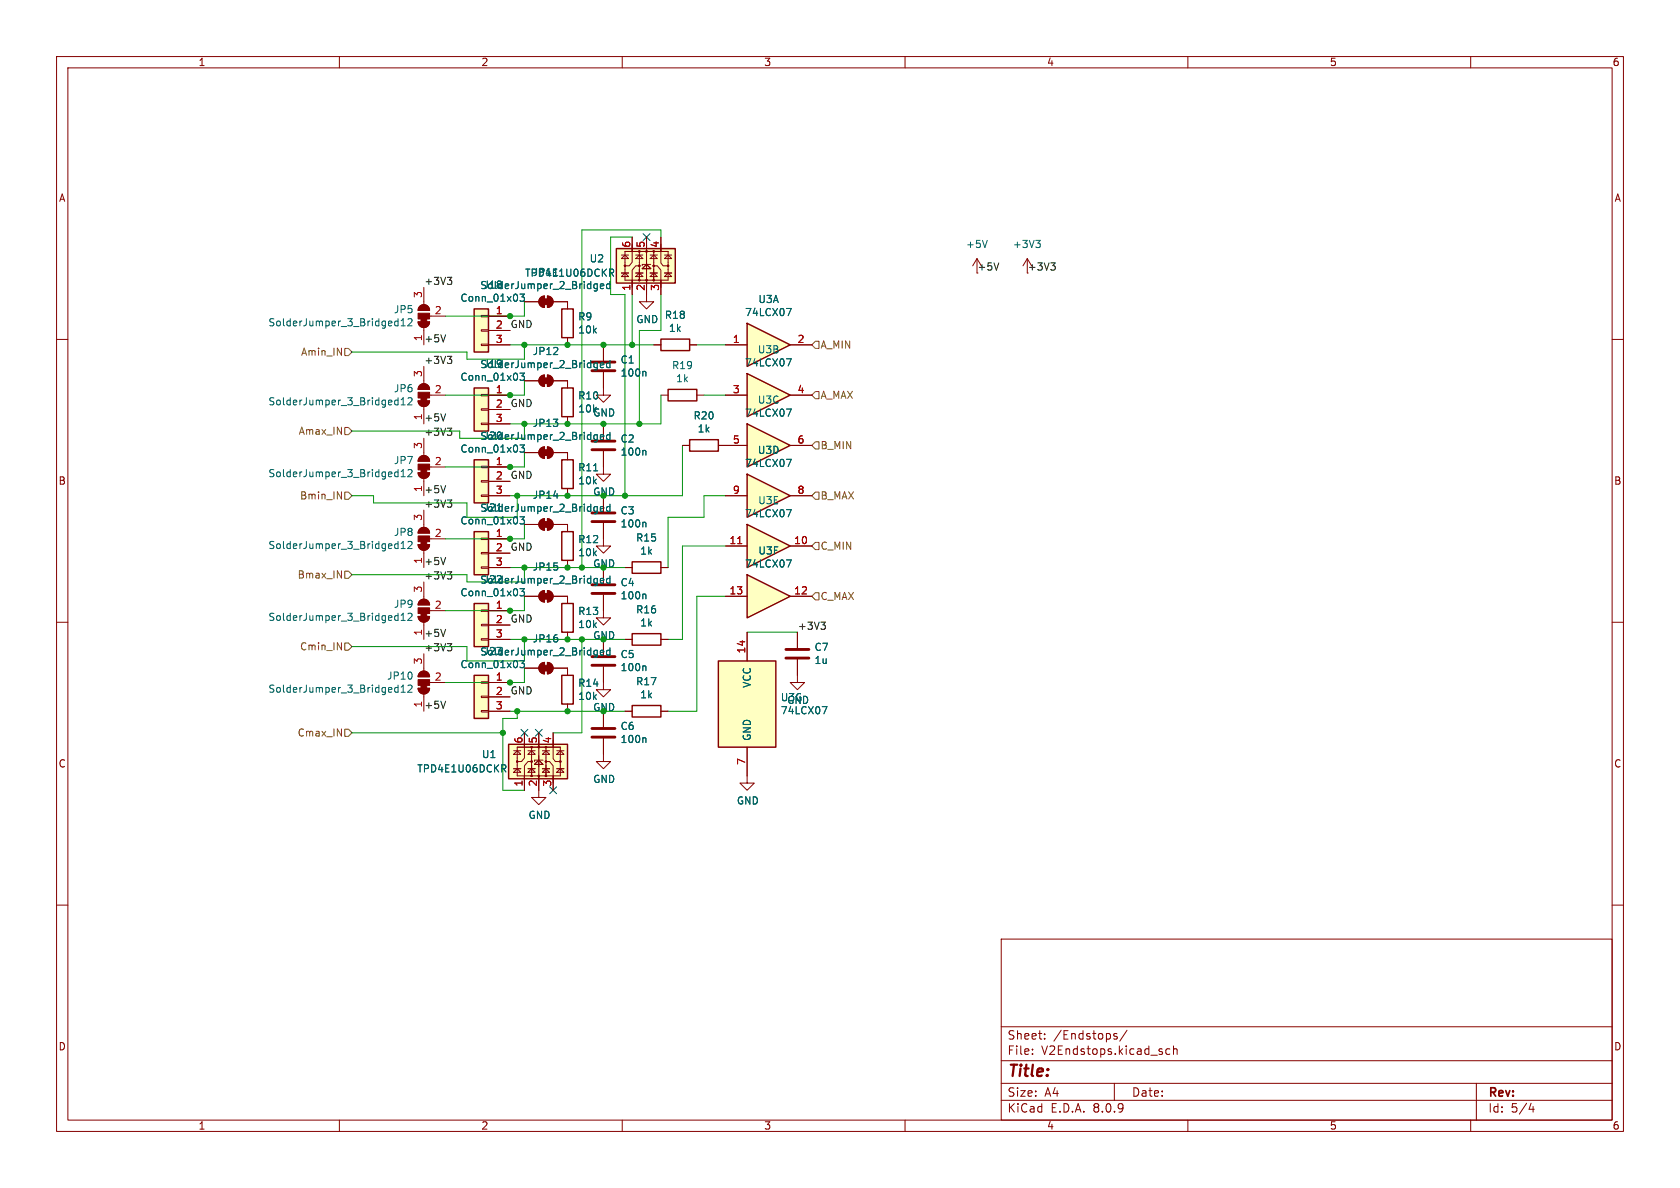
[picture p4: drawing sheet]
<svg xmlns="http://www.w3.org/2000/svg" width="297mm" height="210mm" viewBox="0 0 297 210" stroke-linecap="round" stroke-linejoin="round" font-family="sans-serif">
<g fill="none" stroke="#840000" stroke-width=".18">
<path d="M10 10h277v190h-277zM12 12h273v186h-273zM60 10v2M110 10v2M160 10v2M210 10v2M260 10v2M10 60h2M285 60h2M10 110h2M74.2 118.9a1.02 1.02 0 0 1 1.1-.2 1.02 1.02 0 0 1 .6 .9h-2zM74.9 115.6v3"/>
<path d="M141 111.8v2.8M141 116.6v2.8M285 110h2M73.9 121.7h2a1.02 1.02 0 0 1-1 1 1.02 1.02 0 0 1-1-1zM74.9 122.7v3M75.9 120.7h2.8M10 160h2M177 166h108v32h-108zM285 160h2M60 198v2M110 198v2M160 198v2"/>
<path d="M177 194.5h108M177 191.5h108M177 187.5h108M177 181.5h108M182.5 186.3v.1M182.5 185.5v.1M184.7 183.6v.1M184.7 182.8v.1M197 191.5v3M197.5 182.8l-.4-.1-.2 .2 .1 .2 .5 .2v.3h-.6M199.2 182.1l-1.2 2M206.8 185.5l-.4-.1-.3 .3v.4l.1 .2h.6"/>
<path d="M207.5 185.5l.2-.1 .3 .1 .1 .9M207.5 184.9v1.5M210 198v2M260 198v2M261 191.5v6.5M270.7 195l-.4 1.1h.9M271 195.6v1"/>
</g>
<g fill="#840000" stroke="#840000" stroke-width=".18">
<path d="M74.4 121.2h1v.5h-1z"/>
<path d="M73.9 121.7h2a1.02 1.02 0 0 1-1 1 1.02 1.02 0 0 1-1-1z"/>
<path d="M73.9 120.1h2v1.1h-2z"/>
<path d="M74.2 118.9a1.02 1.02 0 0 1 1.1-.2 1.02 1.02 0 0 1 .6 .9h-2z"/>
</g>
<path d="M69.9 122.3h.5M69.9 121.6h.5M70.4 121.1v1.3M70.9 122.4h.7M70.9 121.5l.4-.4v1.3M72.1 121.2l.5-.1 .2 .4-.7 .9h.7" fill="none" stroke="#006464" stroke-width=".18"/>
<path d="M138.9 116.3h4.1M138.9 114.8h4.1" fill="none" stroke="#840000" stroke-width=".51"/>
<path d="M127 116.8h10.2v15.3h-10.2z" fill="#ffffc2"/>
<path d="M111.8 112h5v2h-5zM127 116.8h10.2v15.3h-10.2zM111.8 124.7h5v2h-5z" fill="none" stroke="#840000" stroke-width=".25"/>
<path d="M106.7 105.2v4h1.2l-1.2 1.3-1.3-1.3h1.3M106.7 117.9v4h1.2l-1.2 1.3-1.3-1.3h1.3M106.7 100.3v2.8M106.7 113v2.8M110.5 113h1.3M116.8 113h1.3M132.1 111.8v5M110.5 125.7h1.3M116.8 125.7h1.3M132.1 132.1v5.1" fill="none" stroke="#840000" stroke-width=".18"/>
<path d="M114 105l.2 .2v.7M114 117.7l.2 .2v.7M145.4 124.9h.8l-.5 1.3" fill="none" stroke="#006464" stroke-width=".18"/>
<path d="M104.6 104.9h4.1M104.6 103.4h4.1M104.6 117.6h4.1M104.6 116.1h4.1" fill="none" stroke="#840000" stroke-width=".51"/>
<path d="M83.8 106.7h2.6v7.6h-2.6z" fill="#ffffc2"/>
<g fill="none" stroke="#840000" stroke-width=".18">
<path d="M73.9 96.3h2a1.02 1.02 0 0 1-1 1 1.02 1.02 0 0 1-1-1zM74.2 93.5a1.02 1.02 0 0 1 1.1-.2 1.02 1.02 0 0 1 .6 .9h-2zM74.9 90.2v3M74.9 97.3v3M75.9 95.3h2.8M73.9 109h2a1.02 1.02 0 0 1-1 1 1.02 1.02 0 0 1-1-1zM74.2 106.2a1.02 1.02 0 0 1 1.1-.2 1.02 1.02 0 0 1 .6 .9h-2zM74.9 102.9v3M74.9 110v3M75.9 108h2.8M85.1 112.9h1.3v.3h-1.3zM85.1 110.4h1.3v.2h-1.3z"/>
<path d="M85.1 107.8h1.3v.3h-1.3zM86.4 108h3.8M86.4 110.5h3.8M86.4 113h3.8M100.3 105.4v1.3M100.3 111.8v1.2M141 119.4v1.3h1.2l-1.2 1.2-1.3-1.2h1.3"/>
</g>
<path d="M83.8 106.7h2.6v7.6h-2.6zM99.3 106.7h2v5.1h-2z" fill="none" stroke="#840000" stroke-width=".25"/>
<g fill="none" stroke="#006464" stroke-width=".18">
<path d="M69.9 96.9h.5M69.9 96.2h.5M70.4 95.7v1.3M70.9 97h.7M70.9 96.1l.4-.4v1.3M72.1 95.8l.5-.1 .2 .4-.7 .9h.7M69.9 109.6h.5M69.9 108.9h.5M70.4 108.4v1.3M70.9 108.8l.4-.4v1.3M70.9 109.7h.7M72.1 108.5l.5-.1 .2 .4-.7 .9h.7"/>
<path d="M92.7 104.1l-.4 .4 .3 .2v.5l-.1 .1-.6-.1"/>
</g>
<g fill="#840000" stroke="#840000" stroke-width=".18">
<path d="M74.4 95.8h1v.5h-1z"/>
<path d="M73.9 96.3h2a1.02 1.02 0 0 1-1 1 1.02 1.02 0 0 1-1-1z"/>
<path d="M73.9 94.7h2v1.1h-2z"/>
<path d="M74.2 93.5a1.02 1.02 0 0 1 1.1-.2 1.02 1.02 0 0 1 .6 .9h-2z"/>
<path d="M74.4 108.5h1v.5h-1z"/>
<path d="M73.9 109h2a1.02 1.02 0 0 1-1 1 1.02 1.02 0 0 1-1-1z"/>
<path d="M73.9 107.4h2v1.1h-2z"/>
<path d="M74.2 106.2a1.02 1.02 0 0 1 1.1-.2 1.02 1.02 0 0 1 .6 .9h-2z"/>
</g>
<path d="M83.8 119.4h2.6v7.6h-2.6z" fill="#ffffc2"/>
<g fill="none" stroke="#840000" stroke-width=".18">
<path d="M92.7 118.1h2.5M92.7 105.4h2.5M95.5 117.4l.8-.3v2a1.02 1.02 0 0 1-1-.6 1.02 1.02 0 0 1 .2-1.1zM95.5 104.7l.8-.3v2a1.02 1.02 0 0 1-1-.6 1.02 1.02 0 0 1 .2-1.1zM96.8 117.1a1.02 1.02 0 0 1 1 1 1.02 1.02 0 0 1-1 1zM96.8 104.4a1.02 1.02 0 0 1 1 1 1.02 1.02 0 0 1-1 1zM97.8 118.1h2.5v1.3M97.8 105.4h2.5M85.1 125.6h1.3v.3h-1.3zM85.1 123.1h1.3v.2h-1.3zM85.1 120.5h1.3v.3h-1.3zM86.4 120.7h3.8"/>
<path d="M86.4 123.2h3.8M86.4 125.7h3.8M95.2 139.7v1.3h1.3l-1.3 1.2-1.2-1.2h1.2M100.3 124.5v1.2"/>
</g>
<path d="M83.8 119.4h2.6v7.6h-2.6zM99.3 119.4h2v5.1h-2z" fill="none" stroke="#840000" stroke-width=".25"/>
<g fill="none" stroke="#006464" stroke-width=".18">
<path d="M92.7 116.8l-.4 .4 .3 .2v.5l-.1 .1-.6-.1M105.2 114.9l.4 .1M105.2 102.2l.4 .1M105.6 102.2v1.1l-.3 .2M105.6 114.9v1.1l-.3 .2M105.6 115.7l-.4 .1M105.6 103l-.4 .1M106.1 115.4l.6-.2v-.2l-.4-.1-.2 .2 .1 .6h.5M106.1 102.7l.6-.2v-.2l-.4-.1-.2 .2 .1 .6h.5M107.8 115l-.3-.1-.3 .3 .1 .5h.5M107.8 101.8v1.3M107.8 114.5v1.3"/>
<path d="M107.8 102.3l-.3-.1-.3 .3 .1 .5h.5"/>
</g>
<g fill="#840000" stroke="#840000" stroke-width=".18">
<path d="M96 117.6h1v1h-1z"/>
<path d="M95.5 117.4l.8-.3v2a1.02 1.02 0 0 1-1-.6 1.02 1.02 0 0 1 .2-1.1z"/>
<path d="M96.8 117.1a1.02 1.02 0 0 1 1 1 1.02 1.02 0 0 1-1 1z"/>
<path d="M96 104.9h1v1h-1z"/>
<path d="M95.5 104.7l.8-.3v2a1.02 1.02 0 0 1-1-.6 1.02 1.02 0 0 1 .2-1.1z"/>
<path d="M96.8 104.4a1.02 1.02 0 0 1 1 1 1.02 1.02 0 0 1-1 1z"/>
</g>
<path d="M89.9 131.6h10.4v6.1h-10.4z" fill="#ffffc2"/>
<path d="M89.9 131.6h10.4v6.1h-10.4z" fill="none" stroke="#840000" stroke-width=".25"/>
<g fill="none" stroke="#840000" stroke-width=".18">
<path d="M90.8 135.9h1.3M90.8 132.7h1.3M91.4 135.9l.7 .6h-1.3zM91.4 132.7l.7 .7h-1.3zM91.4 132.1h7.7v5.1h-7.7zM92.7 130.8v3.2l-.5 .6h-.9M92.7 129.5v2.6M92.7 137.2v2.5M93.3 135.9h1.3M93.3 132.7h1.3M94 134.6h-.7l-.6 .8v3M94 135.9l.6 .6h-1.3z"/>
<path d="M94 132.7l.6 .7h-1.3zM94 132.1v5.1M94.5 135.1l.7-.7 .8 .7zM95.2 129.5v10.2M95.9 133.4l.6-.7 .7 .7zM95.9 135.9h1.3M95.9 132.7h1.3M96 134.4h-1.5v.2M96.4 134.6h.8l.6 .8v3M96.5 135.9l.7 .6h-1.3zM96.5 132.1v5.1M97.8 130.8v3.3l.4 .5h.9"/>
<path d="M97.8 129.5v2.6M97.8 137.2v2.5M98.4 135.9h1.3M98.4 132.7h1.3M99.1 135.9l.6 .6h-1.3zM99.1 132.7l.6 .7h-1.3z"/>
<circle cx="91.4" cy="134.6" r=".13"/>
<circle cx="94" cy="132.1" r=".13"/>
<circle cx="94" cy="134.6" r=".13"/>
<circle cx="94" cy="137.2" r=".13"/>
<circle cx="95.2" cy="132.1" r=".13"/>
<circle cx="95.2" cy="137.2" r=".13"/>
<circle cx="96.5" cy="134.6" r=".13"/>
<circle cx="96.5" cy="132.1" r=".13"/>
<circle cx="96.5" cy="137.2" r=".13"/>
<circle cx="99.1" cy="134.6" r=".13"/>
</g>
<path d="M88.7 135.2h.5l.2 .2-.1 .4-.6 .1M89 135.9l.4 .6" fill="none" stroke="#006464" stroke-width=".18"/>
<path d="M132.1 74.9l7.6 3.8-7.6 3.9z" fill="#ffffc2"/>
<path d="M118.1 68.8h5.1v2.1h-5.1zM121.9 77.7h5.1v2.1h-5.1zM132.1 74.9l7.6 3.8-7.6 3.9z" fill="none" stroke="#840000" stroke-width=".25"/>
<path d="M116.8 69.9h1.3M120.6 78.7h1.3M123.2 69.9h1.3M127 78.7h5.1M139.7 78.7h3.8" fill="none" stroke="#840000" stroke-width=".18"/>
<path d="M139 72.3h.9l-.6 1.3" fill="none" stroke="#006464" stroke-width=".18"/>
<path d="M83.8 54.6h2.6v7.6h-2.6z" fill="#ffffc2"/>
<path d="M85.1 58.3h1.3v.2h-1.3zM85.1 55.8h1.3v.2h-1.3zM86.4 55.9h3.8M86.4 58.4h3.8M85.1 60.8h1.3v.3h-1.3zM86.4 61h3.8" fill="none" stroke="#840000" stroke-width=".18"/>
<path d="M83.8 54.6h2.6v7.6h-2.6z" fill="none" stroke="#840000" stroke-width=".25"/>
<path d="M92.7 52l-.4 .5 .3 .1v.5l-.1 .2-.6-.2" fill="none" stroke="#006464" stroke-width=".18"/>
<path d="M83.8 68.6h2.6v7.6h-2.6z" fill="#ffffc2"/>
<g fill="none" stroke="#840000" stroke-width=".18">
<path d="M172.7 45.7l-.7 1.3M172.7 45.7v2.6M172.7 45.7l.8 1.3M181.6 45.7l-.8 1.3M181.6 45.7v2.6M181.6 45.7l.8 1.3M74.9 77.5v3M85.1 74.8h1.3v.3h-1.3zM85.1 72.3h1.3v.2h-1.3zM85.1 69.7h1.3v.3h-1.3zM86.4 69.9h3.8M86.4 72.4h3.8"/>
<path d="M86.4 74.9h3.8M115.6 61h1.2M121.9 61h1.3M73.9 83.6h2a1.02 1.02 0 0 1-1 1 1.02 1.02 0 0 1-1-1zM74.2 80.8a1.02 1.02 0 0 1 1.1-.2 1.02 1.02 0 0 1 .6 .9h-2zM74.9 84.6v3M75.9 82.6h2.8"/>
</g>
<path d="M116.8 59.9h5.1v2.1h-5.1zM83.8 68.6h2.6v7.6h-2.6z" fill="none" stroke="#840000" stroke-width=".25"/>
<path d="M174.5 42.5l-.4 1.3M183.1 42.5h.8l-.4 .5M183.7 43l.2 .2v.3l-.2 .3M92.7 66l-.4 .4 .3 .2v.5l-.1 .1-.6-.1M69.9 84.2h.5M69.9 83.5h.5M70.4 83v1.3M70.9 84.3h.7M70.9 83.4l.4-.4v1.3M72.1 83.1l.5-.1 .2 .4-.7 .9h.7" fill="none" stroke="#006464" stroke-width=".18"/>
<g fill="#840000" stroke="#840000" stroke-width=".18">
<path d="M74.4 83.1h1v.5h-1z"/>
<path d="M73.9 83.6h2a1.02 1.02 0 0 1-1 1 1.02 1.02 0 0 1-1-1z"/>
<path d="M73.9 82h2v1.1h-2z"/>
<path d="M74.2 80.8a1.02 1.02 0 0 1 1.1-.2 1.02 1.02 0 0 1 .6 .9h-2z"/>
</g>
<path d="M132.1 66l7.6 3.9-7.6 3.8z" fill="#ffffc2"/>
<path d="M132.1 66l7.6 3.9-7.6 3.8z" fill="none" stroke="#840000" stroke-width=".25"/>
<path d="M128.3 69.9h3.8M139.7 69.9h3.8M106.7 87.6v2.8M106.7 92.5v2.8" fill="none" stroke="#840000" stroke-width=".18"/>
<path d="M139 63.4h.9l-.6 1.3M114 92.3l.2 .2v.7" fill="none" stroke="#006464" stroke-width=".18"/>
<path d="M104.6 92.2h4.1M104.6 90.7h4.1" fill="none" stroke="#840000" stroke-width=".51"/>
<path d="M132.1 57.2l7.6 3.8-7.6 3.8z" fill="#ffffc2"/>
<path d="M132.1 57.2l7.6 3.8-7.6 3.8z" fill="none" stroke="#840000" stroke-width=".25"/>
<path d="M73.9 56.9h2a1.02 1.02 0 0 1-1 1 1.02 1.02 0 0 1-1-1zM74.2 54.1a1.02 1.02 0 0 1 1.1-.2 1.02 1.02 0 0 1 .6 1h-2zM74.9 50.8v3M74.9 57.9v3.1M75.9 55.9h2.8M73.9 70.9h2a1.02 1.02 0 0 1-1 1 1.02 1.02 0 0 1-1-1zM74.2 68.1a1.02 1.02 0 0 1 1.1-.2 1.02 1.02 0 0 1 .6 .9h-2zM74.9 64.8v3M74.9 71.9v3M75.9 69.9h2.8M128.3 61h3.8M139.7 61h3.8" fill="none" stroke="#840000" stroke-width=".18"/>
<g fill="none" stroke="#006464" stroke-width=".18">
<path d="M69.9 57.5h.5M69.9 56.8h.5M70.4 56.3v1.3M70.9 56.7l.4-.4v1.3M70.9 57.6h.7M72.1 56.5l.5-.2 .2 .4-.7 .9h.7M139 54.5h.9l-.6 1.3M69.9 71.5h.5M69.9 70.8h.5M70.4 70.3v1.3M70.9 71.6h.7M70.9 70.7l.4-.4v1.3"/>
<path d="M72.1 70.4l.5-.1 .2 .4-.7 .9h.7"/>
</g>
<g fill="#840000" stroke="#840000" stroke-width=".18">
<path d="M74.4 70.4h1v.5h-1z"/>
<path d="M73.9 70.9h2a1.02 1.02 0 0 1-1 1 1.02 1.02 0 0 1-1-1z"/>
<path d="M73.9 69.3h2v1.1h-2z"/>
<path d="M74.2 68.1a1.02 1.02 0 0 1 1.1-.2 1.02 1.02 0 0 1 .6 .9h-2z"/>
<path d="M74.4 56.4h1v.5h-1z"/>
<path d="M73.9 56.9h2a1.02 1.02 0 0 1-1 1 1.02 1.02 0 0 1-1-1z"/>
<path d="M73.9 55.4h2v1h-2z"/>
<path d="M74.2 54.1a1.02 1.02 0 0 1 1.1-.2 1.02 1.02 0 0 1 .6 1h-2z"/>
</g>
<path d="M83.8 81.3h2.6v7.6h-2.6z" fill="#ffffc2"/>
<path d="M85.1 87.5h1.3v.3h-1.3zM85.1 85h1.3v.2h-1.3zM85.1 82.4h1.3v.3h-1.3zM86.4 82.6h3.8M86.4 85.1h3.8M86.4 87.6h3.8M106.7 130.6v4h1.2l-1.2 1.3-1.3-1.3h1.3M106.7 125.7v2.8M132.1 137.2v1.2h1.2l-1.2 1.3-1.3-1.3h1.3" fill="none" stroke="#840000" stroke-width=".18"/>
<path d="M83.8 81.3h2.6v7.6h-2.6z" fill="none" stroke="#840000" stroke-width=".25"/>
<path d="M92.7 78.7l-.4 .4 .3 .2v.5l-.1 .1-.6-.1M114 130.4l.2 .2v.7" fill="none" stroke="#006464" stroke-width=".18"/>
<path d="M104.6 130.3h4.1M104.6 128.8h4.1" fill="none" stroke="#840000" stroke-width=".51"/>
<path d="M83.8 94h2.6v7.6h-2.6z" fill="#ffffc2"/>
<path d="M85.1 97.7h1.3v.2h-1.3zM85.1 95.1h1.3v.3h-1.3zM86.4 95.3h3.8M86.4 97.8h3.8M85.1 100.2h1.3v.3h-1.3zM86.4 100.3h3.8" fill="none" stroke="#840000" stroke-width=".18"/>
<path d="M83.8 94h2.6v7.6h-2.6z" fill="none" stroke="#840000" stroke-width=".25"/>
<path d="M92.7 91.4l-.4 .4 .3 .2v.5l-.1 .1-.6-.1" fill="none" stroke="#006464" stroke-width=".18"/>
<path d="M132.1 92.7l7.6 3.8-7.6 3.8z" fill="#ffffc2"/>
<path d="M99.3 94h2v5.1h-2zM111.8 99.3h5v2h-5zM132.1 92.7l7.6 3.8-7.6 3.8z" fill="none" stroke="#840000" stroke-width=".25"/>
<path d="M114.3 52.1v1.2h1.3l-1.3 1.3-1.3-1.3h1.3M106.7 79.8v4h1.2l-1.2 1.3-1.3-1.3h1.3M106.7 74.9v2.8M100.3 92.7v1.3M100.3 99.1v1.2M128.3 96.5h3.8M139.7 96.5h3.8M110.5 100.3h1.3M116.8 100.3h1.3" fill="none" stroke="#840000" stroke-width=".18"/>
<path d="M130.4 96.1h.7" fill="none" stroke="#a90000" stroke-width=".18"/>
<path d="M114 79.6l.2 .2v.7M139 90.1h.9l-.6 1.3" fill="none" stroke="#006464" stroke-width=".18"/>
<path d="M104.6 79.5h4.1M104.6 78h4.1" fill="none" stroke="#840000" stroke-width=".51"/>
<path d="M132.1 83.8l7.6 3.8-7.6 3.8z" fill="#ffffc2"/>
<path d="M132.1 83.8l7.6 3.8-7.6 3.8z" fill="none" stroke="#840000" stroke-width=".25"/>
<path d="M128.3 87.6h3.8M139.7 87.6h3.8" fill="none" stroke="#840000" stroke-width=".18"/>
<path d="M139 81.2h.9l-.6 1.3" fill="none" stroke="#006464" stroke-width=".18"/>
<path d="M132.1 101.6l7.6 3.8-7.6 3.8z" fill="#ffffc2"/>
<path d="M132.1 101.6l7.6 3.8-7.6 3.8z" fill="none" stroke="#840000" stroke-width=".25"/>
<path d="M128.3 105.4h3.8M139.7 105.4h3.8" fill="none" stroke="#840000" stroke-width=".18"/>
<path d="M139 99h.9l-.6 1.2" fill="none" stroke="#006464" stroke-width=".18"/>
<path d="M109 43.9h10.4v6.1h-10.4z" fill="#ffffc2"/>
<path d="M99.3 54.6h2v5.1h-2zM109 43.9h10.4v6.1h-10.4zM99.3 68.6h2v5.1h-2zM99.3 81.3h2v5.1h-2z" fill="none" stroke="#840000" stroke-width=".25"/>
<g fill="none" stroke="#840000" stroke-width=".18">
<path d="M86.4 55.9h3.8M86.4 58.4h3.8M92.7 53.3h2.5M95.5 52.6l.8-.3v2.1a1.02 1.02 0 0 1-1-.7 1.02 1.02 0 0 1 .2-1.1zM96.8 52.3a1.02 1.02 0 0 1 1 1 1.02 1.02 0 0 1-1 1.1zM97.8 53.3h2.5v1.3M100.3 59.7v1.3M109.9 48.3h1.2M109.9 45.1h1.2M110.5 48.3l.6 .6h-1.2zM110.5 45.1l.6 .6h-1.2zM110.5 44.5h7.6v5h-7.6z"/>
<path d="M111.8 43.2v3.2l-.5 .6h-.9M111.8 41.9v2.6M111.8 49.5v2.6M112.4 48.3h1.3M112.4 45.1h1.3M113 47h-.6l-.6 .8v3M113 48.3l.7 .6h-1.3zM113 45.1l.7 .6h-1.3zM113 44.5v5M114.3 46.7l.8 .8h-1.6zM114.3 41.9v10.2M114.9 45.7l.7-.6 .6 .6z"/>
<path d="M114.9 48.3h1.3M114.9 45.1h1.3M115.1 46.7h-1.6v.3M115.4 47h.8l.6 .8v3M115.6 48.3l.6 .6h-1.3zM115.6 44.5v5M116.8 43.2v3.3l.4 .5h.9M116.8 41.9v2.6M116.8 49.5v2.6M117.5 48.3h1.2M117.5 45.1h1.2M118.1 48.3l.6 .6h-1.2z"/>
<path d="M118.1 45.1l.6 .6h-1.2zM86.4 69.9h3.8M86.4 72.4h3.8M86.4 74.9h3.8M86.4 61h3.8M92.7 67.3h2.5M95.5 66.6l.8-.3v2a1.02 1.02 0 0 1-1-.6 1.02 1.02 0 0 1 .2-1.1zM95.5 79.3l.8-.3v2a1.02 1.02 0 0 1-1-.6 1.02 1.02 0 0 1 .2-1.1zM96.8 66.3a1.02 1.02 0 0 1 1 1 1.02 1.02 0 0 1-1 1zM96.8 79a1.02 1.02 0 0 1 1 1 1.02 1.02 0 0 1-1 1zM97.8 67.3h2.5v1.3M100.3 73.7v1.2"/>
<path d="M106.7 65.8v4.1h1.2l-1.2 1.2-1.3-1.2h1.3M106.7 61v2.8M106.7 74.9v2.8M106.7 79.8v2.8M115.6 61h1.2M120.6 78.7h1.3M121.9 61h1.3M127 78.7h5.1M128.3 69.9h3.8M128.3 61h3.8M139.7 69.9h3.8M139.7 61h3.8"/>
<path d="M139.7 78.7h3.8M86.4 82.6h3.8M86.4 85.1h3.8M86.4 87.6h3.8M86.4 95.3h3.8M86.4 97.8h3.8M92.7 80h2.5M92.7 92.7h2.5M95.5 92l.8-.3v2a1.02 1.02 0 0 1-1-.6 1.02 1.02 0 0 1 .2-1.1zM96.8 91.7a1.02 1.02 0 0 1 1 1 1.02 1.02 0 0 1-1 1zM97.8 80h2.5v1.3M97.8 92.7h2.5v1.3"/>
<path d="M100.3 86.4v1.2M100.3 99.1v1.2M106.7 92.5v4h1.2l-1.2 1.3-1.3-1.3h1.3M106.7 87.6v2.8M128.3 87.6h3.8M128.3 96.5h3.8M139.7 87.6h3.8M139.7 96.5h3.8M86.4 113h3.8M86.4 100.3h3.8M86.4 108h3.8M86.4 110.5h3.8"/>
<path d="M92.7 118.1h2.5M92.7 105.4h2.5M97.8 105.4h2.5v1.3M97.8 118.1h2.5v1.3M100.3 111.8v1.2M106.7 100.3v2.8M106.7 105.2v2.8M106.7 113v2.8M106.7 117.9v2.8M110.5 113h1.3M110.5 100.3h1.3M116.8 113h1.3"/>
<path d="M116.8 100.3h1.3M128.3 105.4h3.8M132.1 111.8v5M139.7 105.4h3.8M141 111.8v2.8M141 116.6v2.8M86.4 120.7h3.8M86.4 123.2h3.8M86.4 125.7h3.8M92.7 129.5v2.6M92.7 137.2v2.5M95.2 129.5v2.6"/>
<path d="M95.2 137.2v2.5M97.8 129.5v2.6M97.8 137.2v2.5M100.3 124.5v1.2M106.7 125.7v2.8M106.7 130.6v2.8M110.5 125.7h1.3M116.8 125.7h1.3M132.1 132.1v5.1"/>
<circle cx="110.5" cy="47" r=".13"/>
<circle cx="113" cy="49.5" r=".13"/>
<circle cx="113" cy="47" r=".13"/>
<circle cx="113" cy="44.5" r=".13"/>
<circle cx="114.3" cy="49.5" r=".13"/>
<circle cx="114.3" cy="44.5" r=".13"/>
<circle cx="115.6" cy="44.5" r=".13"/>
<circle cx="115.6" cy="49.5" r=".13"/>
<circle cx="115.6" cy="47" r=".13"/>
<circle cx="118.1" cy="47" r=".13"/>
</g>
<g fill="none" stroke="#006464" stroke-width=".18">
<path d="M92.7 52l-.4 .5 .3 .1v.5l-.1 .2-.6-.2M105.2 50.2h.4M105.6 50.2v1l-.3 .2M105.6 51h-.4M106.1 50.6l.6-.1v-.3h-.4l-.2 .2 .1 .6h.5M107.8 47.6h.4l.3 .2-.1 .4h-.6M107.8 50.2h-.3l-.3 .2 .1 .6h.5M107.8 49.8v1.2M108.1 48.2l.4 .6M139 54.5h.9l-.6 1.3M92.7 66l-.4 .4 .3 .2v.5l-.1 .1-.6-.1M92.7 78.7l-.4 .4 .3 .2v.5l-.1 .1-.6-.1"/>
<path d="M105.2 64.1l.4 .1M105.2 76.8l.4 .1M105.6 64.1v1.1l-.3 .2M105.6 76.8v1.1l-.3 .2M105.6 64.9l-.4 .1M105.6 77.6l-.4 .1M106.1 64.6l.6-.2v-.2l-.4-.1-.2 .2 .1 .6h.5M106.1 77.3l.6-.2v-.2l-.4-.1-.2 .2 .1 .6h.5M107.8 63.7v1.3M107.8 76.4v1.3M107.8 64.2l-.3-.1-.3 .3 .1 .5h.5M107.8 76.9l-.3-.1-.3 .3 .1 .5h.5"/>
<path d="M114 65.6l.2 .2v.7M114 79.6l.2 .2v.7M139 63.4h.9l-.6 1.3M139 72.3h.9l-.6 1.3M92.7 91.4l-.4 .4 .3 .2v.5l-.1 .1-.6-.1M104.9 83.2h.8M105.2 89.5l.4 .1M105.6 89.5v1.1l-.3 .2M105.6 90.3l-.4 .1M106.1 90l.6-.2v-.2l-.4-.1-.2 .2 .1 .6h.5M107.8 89.1v1.3M107.8 89.6l-.3-.1-.3 .3 .1 .5h.5"/>
<path d="M114 92.3l.2 .2v.7M139 90.1h.9l-.6 1.3M139 99h.9l-.6 1.2M139 81.2h.9l-.6 1.3M92.7 116.8l-.4 .4 .3 .2v.5l-.1 .1-.6-.1M92.7 104.1l-.4 .4 .3 .2v.5l-.1 .1-.6-.1M105.2 114.9l.4 .1M105.2 102.2l.4 .1M105.6 102.2v1.1l-.3 .2M105.6 114.9v1.1l-.3 .2M105.6 115.7l-.4 .1M105.6 103l-.4 .1"/>
<path d="M106.1 102.7l.6-.2v-.2l-.4-.1-.2 .2 .1 .6h.5M106.1 115.4l.6-.2v-.2l-.4-.1-.2 .2 .1 .6h.5M107.8 101.8v1.3M107.8 114.5v1.3M107.8 102.3l-.3-.1-.3 .3 .1 .5h.5M107.8 115l-.3-.1-.3 .3 .1 .5h.5M114 105l.2 .2v.7M114 117.7l.2 .2v.7M88.7 135.2h.5l.2 .2-.1 .4-.6 .1M89 135.9l.4 .6M114 130.4l.2 .2v.7M145.4 124.9h.8l-.5 1.3"/>
</g>
<g fill="#840000" stroke="#840000" stroke-width=".18">
<path d="M96 52.8h1v1h-1z"/>
<path d="M95.5 52.6l.8-.3v2.1a1.02 1.02 0 0 1-1-.7 1.02 1.02 0 0 1 .2-1.1z"/>
<path d="M96.8 52.3a1.02 1.02 0 0 1 1 1 1.02 1.02 0 0 1-1 1.1z"/>
<path d="M96 66.8h1v1h-1z"/>
<path d="M95.5 66.6l.8-.3v2a1.02 1.02 0 0 1-1-.6 1.02 1.02 0 0 1 .2-1.1z"/>
<path d="M96.8 66.3a1.02 1.02 0 0 1 1 1 1.02 1.02 0 0 1-1 1z"/>
<path d="M96 79.5h1v1h-1z"/>
<path d="M95.5 79.3l.8-.3v2a1.02 1.02 0 0 1-1-.6 1.02 1.02 0 0 1 .2-1.1z"/>
<path d="M96.8 79a1.02 1.02 0 0 1 1 1 1.02 1.02 0 0 1-1 1z"/>
<path d="M96 92.2h1v1h-1z"/>
<path d="M95.5 92l.8-.3v2a1.02 1.02 0 0 1-1-.6 1.02 1.02 0 0 1 .2-1.1z"/>
<path d="M96.8 91.7a1.02 1.02 0 0 1 1 1 1.02 1.02 0 0 1-1 1z"/>
</g>
<path d="M104.6 65.5h4.1M104.6 64h4.1" fill="none" stroke="#840000" stroke-width=".51"/>
<g fill="none" stroke="#725600" stroke-width=".18">
<path d="M61 75.6h.6l.6 .6-.6 .6h-.6zM61 61.6h.6l.6 .6-.6 .7h-.6zM144.1 78.1h.7v1.3h-.7l-.6-.7zM144.1 60.3h.7v1.3h-.7l-.6-.6zM144.1 69.2h.7v1.3h-.7l-.6-.6zM59.6 86.9l.8 1.3v-1.3M61 87h.6l.6 .6-.6 .7h-.6zM144.1 87h.7v1.3h-.7l-.6-.7zM144.1 95.9h.7v1.3h-.7l-.6-.7zM59.6 100.9l.8 1.3v-1.3M59.6 113.6l.8 1.3v-1.3M61 101h.6l.6 .6-.6 .6h-.6z"/>
<path d="M61 113.7h.6l.6 .6-.6 .6h-.6zM144.1 104.8h.7v1.2h-.7l-.6-.6zM61 128.9h.6l.6 .6-.6 .7h-.6z"/>
</g>
<g fill="none" stroke="#0f0f0f" stroke-width=".18">
<path d="M78.8 59.2l-.4 1.2M79.1 49h.8l-.5 .5M79.6 49.5l.3 .2v.3l-.3 .3M176.6 46.5l-.5 1.2M185.8 46.5h.7l-.4 .5M186.3 47l.2 .2v.3l-.2 .2M78.8 73.1l-.4 1.3M79.1 75.7h.8l-.5 .5M79.1 63h.8l-.5 .5M79.6 76.2l.3 .2v.3l-.3 .3M79.6 63.5l.3 .2v.3l-.3 .3M78.8 85.8l-.4 1.3"/>
<path d="M78.8 98.5l-.4 1.3M79.1 88.4h.8l-.5 .5M79.6 88.9l.3 .2v.3l-.3 .3M78.8 111.2l-.4 1.3M79.1 101.1h.8l-.5 .5M79.1 113.8h.8l-.5 .5M79.6 101.6l.3 .2v.3l-.3 .3M79.6 114.3l.3 .2v.3l-.3 .3M145.1 110h.8l-.4 .5M145.7 110.5l.2 .2v.3l-.2 .2M78.8 123.9l-.4 1.3"/>
</g>
<g fill="none" stroke="#009600" stroke-width=".18">
<path d="M92.7 53.3v2.6h-14M111.8 41.9h-3.9v10.2h2.6v35.5M111.8 52.1v8.9M116.8 52.1v6.3h-3.8v16.5M116.8 41.9v-1.3h-13.9v59.7M90.2 61h25.4M92.7 61v2.5h-10.2v-1.3h-20.3M92.7 67.3v2.6h-14M92.7 74.9v2.6h-11.4v-1.3h-19.1M116.8 69.9v5h-26.6M120.6 78.7v8.9h-30.4M123.2 61h5.1"/>
<path d="M124.5 69.9h3.8M62.2 87.6h3.8v1.3h16.5v2.5h8.9v-3.8M92.7 80v2.6h-14M92.7 92.7v2.6h-14M128.3 87.6h-3.8v3.8h-6.4v8.9M128.3 96.5h-7.7v16.5h-2.5M90.2 100.3h20.3M90.2 113h20.3M92.7 100.3v2.6h-10.2v-1.3h-20.3M92.7 113v3.8h-10.2v-2.5h-20.3M92.7 105.4v2.6h-14M92.7 118.1v2.6h-14"/>
<path d="M102.9 113v16.5h-5.1M128.3 105.4h-5.1v20.3h-5.1M132.1 111.8h8.9M62.2 129.5h26.7M90.2 125.7h20.3M91.4 125.7v1.3h-2.5v12.7h3.8"/>
</g>
<path d="M113.7 41.3l1.2 1.2M114.9 41.3l-1.2 1.2M92.1 128.9l1.2 1.2M93.3 128.9l-1.2 1.2M94.6 128.9l1.3 1.2M95.9 128.9l-1.3 1.2M97.2 139.1l1.2 1.2M98.4 139.1l-1.2 1.2" fill="none" stroke="#000084" stroke-width=".18"/>
<path d="M130.4 96.1h.7" fill="none" stroke="#a90000" stroke-width=".18"/>
<g fill="#009600" stroke="#009600" stroke-width=".18">
<circle cx="90.2" cy="55.9" r=".46"/>
<circle cx="100.3" cy="61" r=".46"/>
<circle cx="92.7" cy="61" r=".46"/>
<circle cx="100.3" cy="74.9" r=".46"/>
<circle cx="100.3" cy="87.6" r=".46"/>
<circle cx="106.7" cy="74.9" r=".46"/>
<circle cx="88.9" cy="129.5" r=".46"/>
<circle cx="90.2" cy="120.7" r=".46"/>
<circle cx="91.4" cy="125.7" r=".46"/>
<circle cx="102.9" cy="113" r=".46"/>
<circle cx="100.3" cy="113" r=".46"/>
<circle cx="100.3" cy="125.7" r=".46"/>
<circle cx="102.9" cy="100.3" r=".46"/>
<circle cx="100.3" cy="100.3" r=".46"/>
<circle cx="90.2" cy="95.3" r=".46"/>
<circle cx="91.4" cy="87.6" r=".46"/>
<circle cx="92.7" cy="74.9" r=".46"/>
<circle cx="90.2" cy="82.6" r=".46"/>
<circle cx="90.2" cy="69.9" r=".46"/>
<circle cx="113" cy="74.9" r=".46"/>
<circle cx="111.8" cy="61" r=".46"/>
<circle cx="106.7" cy="61" r=".46"/>
<circle cx="92.7" cy="113" r=".46"/>
<circle cx="92.7" cy="100.3" r=".46"/>
<circle cx="90.2" cy="108" r=".46"/>
<circle cx="110.5" cy="87.6" r=".46"/>
</g>
<text font-size="2.8" fill="#840000" x="178" y="190.9">Title:</text>
<g font-size="2.1" fill="#840000">
<text x="178" y="184">Sheet:</text>
<text x="186.2" y="184">/Endstops/</text>
<text x="178" y="186.7">File:</text>
<text x="184.1" y="186.7">V2Endstops.kicad_sch</text>
<text x="178" y="196.9">KiCad</text>
<text x="178" y="194.1">Size:</text>
<text x="184.7" y="194.1">A4</text>
<text x="185.7" y="196.9">E.D.A.</text>
<text x="193.3" y="196.9">8.0.9</text>
<text x="200" y="194.1">Date:</text>
<text x="263" y="194.3">Rev:</text>
<text x="263" y="196.9">Id:</text>
<text x="267.1" y="196.9">5/4</text>
</g>
<g font-size="1.8" fill="#840000">
<text x="35" y="11.9">1</text>
<text x="85" y="11.9">2</text>
<text x="135" y="11.9">3</text>
<text x="185" y="11.9">4</text>
<text x="235" y="11.9">5</text>
<text x="285" y="11.9">6</text>
<text x="10.3" y="35.9">A</text>
<text x="285.3" y="35.9">A</text>
<text x="10.3" y="85.9">B</text>
<text x="285.3" y="85.9">B</text>
<text x="10.3" y="135.9">C</text>
<text x="285.3" y="135.9">C</text>
<text x="10.3" y="185.9">D</text>
<text x="285.3" y="185.9">D</text>
<text x="35" y="199.9">1</text>
<text x="85" y="199.9">2</text>
<text x="135" y="199.9">3</text>
<text x="185" y="199.9">4</text>
<text x="235" y="199.9">5</text>
<text x="285" y="199.9">6</text>
</g>
<g font-size="1.8" fill="#006464">
<text x="104.1" y="46.6">U2</text>
<text x="170.7" y="44">+5V</text>
<text x="179" y="44">+3V3</text>
<text x="81.3" y="53.5">Conn_01x03</text>
<text x="84.8" y="51.3">SolderJumper_2_Bridged</text>
<text x="85.4" y="51.2">J18</text>
<text x="92.7" y="49.1">TPD4E1U06DCKR</text>
<text x="94.1" y="49">JP11</text>
<text x="134" y="53.8">U3A</text>
<text x="47.3" y="57.9">SolderJumper_3_Bridged12</text>
<text x="69.5" y="55.6">JP5</text>
<text x="102.1" y="56.8">R9</text>
<text x="102.1" y="59.2">10k</text>
<text x="112.4" y="57.3">GND</text>
<text x="117.4" y="56.6">R18</text>
<text x="118.2" y="58.9">1k</text>
<text x="131.6" y="56.1">74LCX07</text>
<text x="84.8" y="65.3">SolderJumper_2_Bridged</text>
<text x="85.4" y="65.2">J19</text>
<text x="94.1" y="63">JP12</text>
<text x="109.6" y="64.5">C1</text>
<text x="118.7" y="65.5">R19</text>
<text x="131.6" y="65">74LCX07</text>
<text x="133.9" y="62.7">U3B</text>
<text x="47.3" y="71.9">SolderJumper_3_Bridged12</text>
<text x="69.5" y="69.5">JP6</text>
<text x="81.3" y="67.5">Conn_01x03</text>
<text x="102.1" y="70.8">R10</text>
<text x="109.6" y="66.8">100n</text>
<text x="119.4" y="67.8">1k</text>
<text x="133.9" y="71.6">U3C</text>
<text x="84.8" y="78">SolderJumper_2_Bridged</text>
<text x="85.4" y="77.9">J20</text>
<text x="94.1" y="75.7">JP13</text>
<text x="102.1" y="73.1">10k</text>
<text x="104.8" y="73.8">GND</text>
<text x="122.5" y="74.3">R20</text>
<text x="123.2" y="76.7">1k</text>
<text x="131.6" y="73.9">74LCX07</text>
<text x="69.5" y="82.2">JP7</text>
<text x="81.3" y="80.2">Conn_01x03</text>
<text x="102.1" y="83.5">R11</text>
<text x="109.6" y="78.4">C2</text>
<text x="109.6" y="80.7">100n</text>
<text x="131.6" y="82.8">74LCX07</text>
<text x="133.9" y="80.4">U3D</text>
<text x="47.3" y="84.6">SolderJumper_3_Bridged12</text>
<text x="94.1" y="88.4">JP14</text>
<text x="102.1" y="85.8">10k</text>
<text x="133.9" y="89.3">U3E</text>
<text x="69.5" y="94.9">JP8</text>
<text x="81.3" y="92.9">Conn_01x03</text>
<text x="84.8" y="90.7">SolderJumper_2_Bridged</text>
<text x="85.4" y="90.6">J21</text>
<text x="109.6" y="91.1">C3</text>
<text x="109.6" y="93.4">100n</text>
<text x="112.4" y="95.9">R15</text>
<text x="131.6" y="91.6">74LCX07</text>
<text x="47.3" y="97.3">SolderJumper_3_Bridged12</text>
<text x="94.1" y="101.1">JP15</text>
<text x="102.1" y="98.5">10k</text>
<text x="102.1" y="96.2">R12</text>
<text x="113.1" y="98.2">1k</text>
<text x="131.6" y="100.5">74LCX07</text>
<text x="134" y="98.2">U3F</text>
<text x="69.5" y="107.6">JP9</text>
<text x="81.3" y="105.6">Conn_01x03</text>
<text x="84.8" y="103.4">SolderJumper_2_Bridged</text>
<text x="85.4" y="103.3">J22</text>
<text x="109.6" y="103.8">C4</text>
<text x="109.6" y="106.1">100n</text>
<text x="47.3" y="110">SolderJumper_3_Bridged12</text>
<text x="94.1" y="113.8">JP16</text>
<text x="102.1" y="111.2">10k</text>
<text x="102.1" y="108.9">R13</text>
<text x="112.4" y="108.6">R16</text>
<text x="113.1" y="110.9">1k</text>
<text x="81.3" y="118.3">Conn_01x03</text>
<text x="84.8" y="116.1">SolderJumper_2_Bridged</text>
<text x="85.4" y="116">J23</text>
<text x="109.6" y="116.5">C5</text>
<text x="109.6" y="118.8">100n</text>
<text x="143.9" y="115.3">C7</text>
<text x="143.9" y="117.6">1u</text>
<text x="47.3" y="122.7">SolderJumper_3_Bridged12</text>
<text x="68.3" y="120.3">JP10</text>
<text x="102.1" y="123.9">10k</text>
<text x="102.1" y="121.6">R14</text>
<text x="112.4" y="121.3">R17</text>
<text x="113.1" y="123.6">1k</text>
<text x="132.9" y="121.7" transform="rotate(-90 132.9 121.7)">VCC</text>
<text x="137.9" y="124.2">U3G</text>
<text x="139.1" y="124.6">GND</text>
<text x="109.6" y="129.2">C6</text>
<text x="109.6" y="131.5">100n</text>
<text x="132.9" y="131.1" transform="rotate(-90 132.9 131.1)">GND</text>
<text x="137.9" y="126.5">74LCX07</text>
<text x="73.7" y="136.8">TPD4E1U06DCKR</text>
<text x="85.1" y="134.2">U1</text>
<text x="104.8" y="138.6">GND</text>
<text x="130.2" y="142.4">GND</text>
<text x="93.3" y="145">GND</text>
</g>
<g font-size="1.8" fill="#a90000">
<text x="111.5" y="43.9" transform="rotate(-90 111.5 43.9)">6</text>
<text x="114" y="43.9" transform="rotate(-90 114 43.9)">5</text>
<text x="116.6" y="43.9" transform="rotate(-90 116.6 43.9)">4</text>
<text x="74.7" y="52.8" transform="rotate(-90 74.7 52.8)">3</text>
<text x="111.5" y="51.5" transform="rotate(-90 111.5 51.5)">1</text>
<text x="114" y="51.5" transform="rotate(-90 114 51.5)">2</text>
<text x="116.6" y="51.5" transform="rotate(-90 116.6 51.5)">3</text>
<text x="76.8" y="55.6">2</text>
<text x="87.6" y="55.6">1</text>
<text x="87.6" y="58.2">2</text>
<text x="74.7" y="60.4" transform="rotate(-90 74.7 60.4)">1</text>
<text x="87.6" y="60.7">3</text>
<text x="129.5" y="60.7">1</text>
<text x="140.9" y="60.7">2</text>
<text x="74.7" y="66.7" transform="rotate(-90 74.7 66.7)">3</text>
<text x="76.8" y="69.6">2</text>
<text x="87.6" y="69.6">1</text>
<text x="129.5" y="69.6">3</text>
<text x="140.9" y="69.6">4</text>
<text x="74.7" y="74.4" transform="rotate(-90 74.7 74.4)">1</text>
<text x="87.6" y="72.1">2</text>
<text x="87.6" y="74.7">3</text>
<text x="74.7" y="79.4" transform="rotate(-90 74.7 79.4)">3</text>
<text x="76.8" y="82.3">2</text>
<text x="87.6" y="82.3">1</text>
<text x="129.5" y="78.5">5</text>
<text x="140.9" y="78.5">6</text>
<text x="74.7" y="87.1" transform="rotate(-90 74.7 87.1)">1</text>
<text x="87.6" y="84.8">2</text>
<text x="87.6" y="87.4">3</text>
<text x="129.5" y="87.4">9</text>
<text x="140.9" y="87.4">8</text>
<text x="74.7" y="92.1" transform="rotate(-90 74.7 92.1)">3</text>
<text x="76.8" y="95">2</text>
<text x="87.6" y="95">1</text>
<text x="74.7" y="99.8" transform="rotate(-90 74.7 99.8)">1</text>
<text x="87.6" y="97.5">2</text>
<text x="87.6" y="100.1">3</text>
<text x="128.9" y="96.3">11</text>
<text x="140.3" y="96.3">10</text>
<text x="74.7" y="104.8" transform="rotate(-90 74.7 104.8)">3</text>
<text x="76.8" y="107.7">2</text>
<text x="87.6" y="107.7">1</text>
<text x="128.9" y="105.2">13</text>
<text x="140.3" y="105.2">12</text>
<text x="74.7" y="112.5" transform="rotate(-90 74.7 112.5)">1</text>
<text x="87.6" y="110.2">2</text>
<text x="87.6" y="112.8">3</text>
<text x="74.7" y="117.5" transform="rotate(-90 74.7 117.5)">3</text>
<text x="131.8" y="115.6" transform="rotate(-90 131.8 115.6)">14</text>
<text x="74.7" y="125.2" transform="rotate(-90 74.7 125.2)">1</text>
<text x="76.8" y="120.4">2</text>
<text x="87.6" y="120.4">1</text>
<text x="87.6" y="122.9">2</text>
<text x="87.6" y="125.5">3</text>
<text x="92.5" y="131.5" transform="rotate(-90 92.5 131.5)">6</text>
<text x="95" y="131.5" transform="rotate(-90 95 131.5)">5</text>
<text x="97.5" y="131.5" transform="rotate(-90 97.5 131.5)">4</text>
<text x="131.8" y="135.3" transform="rotate(-90 131.8 135.3)">7</text>
<text x="92.5" y="139.1" transform="rotate(-90 92.5 139.1)">1</text>
<text x="95" y="139.1" transform="rotate(-90 95 139.1)">2</text>
<text x="97.5" y="139.1" transform="rotate(-90 97.5 139.1)">3</text>
</g>
<g font-size="1.8" fill="#0f0f0f">
<text x="172.7" y="47.9">+5V</text>
<text x="181.6" y="47.9">+3V3</text>
<text x="74.9" y="50.5">+3V3</text>
<text x="90.2" y="58.1">GND</text>
<text x="74.9" y="60.6">+5V</text>
<text x="74.9" y="64.4">+3V3</text>
<text x="74.9" y="77.1">+3V3</text>
<text x="74.9" y="74.6">+5V</text>
<text x="90.2" y="72">GND</text>
<text x="74.9" y="89.8">+3V3</text>
<text x="74.9" y="87.3">+5V</text>
<text x="90.2" y="84.7">GND</text>
<text x="74.9" y="100">+5V</text>
<text x="90.2" y="97.4">GND</text>
<text x="74.9" y="102.5">+3V3</text>
<text x="74.9" y="112.7">+5V</text>
<text x="90.2" y="110.1">GND</text>
<text x="141" y="111.4">+3V3</text>
<text x="74.9" y="115.2">+3V3</text>
<text x="74.9" y="125.4">+5V</text>
<text x="90.2" y="122.8">GND</text>
</g>
<g font-size="1.8" fill="#725600">
<text x="53.1" y="63.1">Amin_IN</text>
<text x="145" y="61.8">A_MIN</text>
<text x="145" y="70.7">A_MAX</text>
<text x="52.7" y="77.1">Amax_IN</text>
<text x="145" y="79.6">B_MIN</text>
<text x="52.9" y="88.5">Bmin_IN</text>
<text x="145" y="88.5">B_MAX</text>
<text x="145" y="97.4">C_MIN</text>
<text x="52.5" y="102.5">Bmax_IN</text>
<text x="145" y="106.3">C_MAX</text>
<text x="52.9" y="115.2">Cmin_IN</text>
<text x="52.5" y="130.4">Cmax_IN</text>
</g>
<g font-size="1.8" fill="#009600">
<text x="104.8" y="87.8">GND</text>
<text x="104.8" y="100.5">GND</text>
<text x="104.8" y="113.2">GND</text>
<text x="104.8" y="125.9">GND</text>
</g>
</svg>
